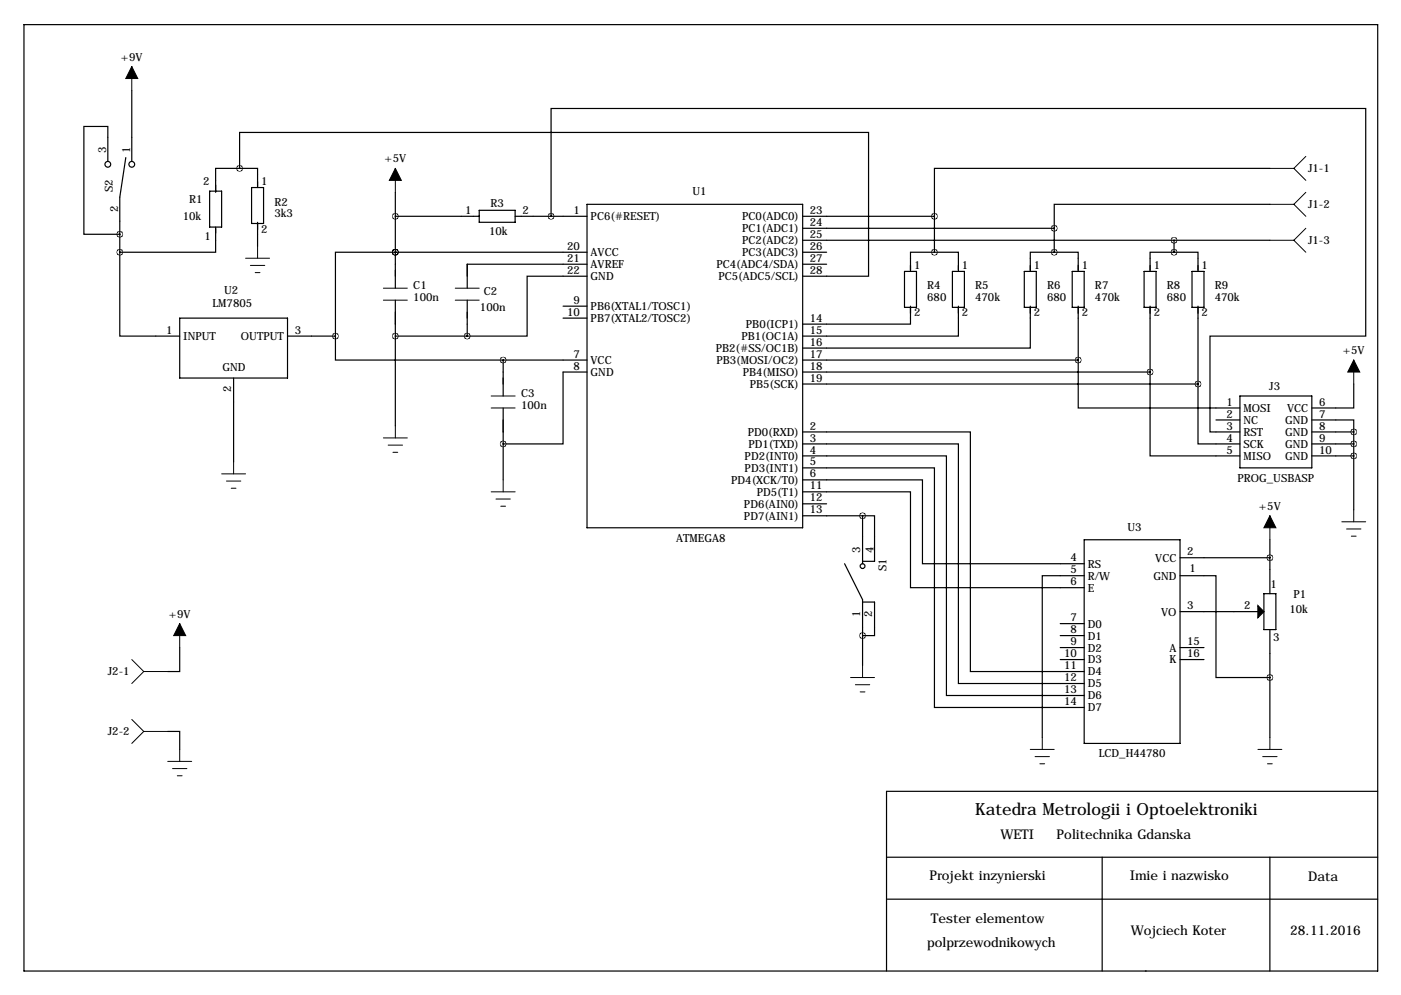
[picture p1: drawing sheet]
<svg xmlns="http://www.w3.org/2000/svg" width="297mm" height="211mm" viewBox="0 0 297 211" stroke-linecap="round" stroke-linejoin="round" font-family="sans-serif">
<g fill="none" stroke="#000" stroke-width=".25">
<path d="M5.1 5.2h287v200.7h-287zM27.9 19.2v15M22.9 34.2v-7.4h-5.1v22.9h7.6M26.7 33.4l-1.3 8.4v11.7M50.8 35.7h-5.1v5.1M50.8 35.7v-7.6h133.3v30.5h-13.9M50.8 35.7h3.8v4.1M53.3 39.8h2.6v7.6h-2.6zM269.2 35.7h-71.1v10.2M25.4 53.5v17.8h12.7M44.4 40.5h2.6v7.6h-2.6zM45.7 48.1v5.4h-20.3"/>
<path d="M54.6 47.1v5.1M83.8 53.5h-12.7v17.8M83.8 53.5h.1M83.8 45.9h17.8M83.8 53.5h40.7M83.8 40.8v20.3M101.6 44.6h7.6v2.5h-7.6zM109.2 45.9h15.3M116.8 45.9v-22.9h172.8v48.3h-33.1v20.3h6.4M124.5 58.6h-12.7v12.7h-12.7M124.5 43.3h45.7v68.6h-45.7zM124.5 56h-25.4v5.1"/>
<path d="M170.2 45.9h27.9M170.2 53.5h5.1M170.2 56h5.1M170.2 48.4h53.3M170.2 50.9h99M191.8 57.5h2.5v7.7h-2.5zM198.1 53.5h-5.1v4M198.1 53.5h5.1v4M198.1 45.9v7.6M201.9 57.5h2.6v7.7h-2.6zM217.2 57.5h2.5v7.7h-2.5zM223.5 53.5h-5.1v4"/>
<path d="M223.5 53.5h5.1v4M223.5 48.4v5.1M227.3 57.5h2.6v7.7h-2.6zM242.6 57.5h2.5v7.7h-2.5zM248.9 53.5h-5.1v4M248.9 53.5h5.1v4M248.9 50.9v2.6M252.7 57.5h2.6v7.7h-2.6zM269.2 43.3h-45.7v5.1M38.1 67.5h22.9v12.7h-22.9zM61 71.3h10.1M71.1 71.3v5h35.6"/>
<path d="M83.8 71.3h15.3M83.8 63.6v26.7M99.1 63.6v7.7M106.7 76.3h17.8M106.7 76.3v7.7M119.4 64.9h5.1M119.4 67.5h5.1M124.5 78.9h-5.1v15.2h-12.7M170.2 76.3h58.4M170.2 78.9h73.6M193 64.9v3.8h-22.8M203.2 64.9v6.4h-33"/>
<path d="M218.4 64.9v8.9h-48.2M228.6 76.3v10.2h34.3M228.6 64.9v11.4M243.8 78.9v17.8h19.1M243.8 64.9v14M254 64.9v16.5M49.5 80.2v17.7M106.7 86.5v15.2M170.2 91.6h35.5v50.8h24.2M170.2 94.1h33v50.8h26.7M170.2 96.7h30.5v50.8h29.2M170.2 99.2h27.9v50.8h31.8"/>
<path d="M170.2 81.4h83.8M254 81.4v12.7h8.9M257.8 89h5.1M262.9 84h15.2v15.2h-15.2zM278.1 89h8.9v2.6M278.1 91.6h8.9M278.1 94.1h8.9M278.1 96.7h8.9M287 81.4v5.1h-8.9M287 91.6v16.5M170.2 101.7h25.4v17.8h34.3M170.2 104.3h22.8v20.3h36.9"/>
<path d="M170.2 106.8h5.1M170.2 109.4h12.7M179.1 119.5l3.8 7.6v14M182.9 109.4h2.5v9.6h-2.5M182.9 109.4v10.1M229.9 114.4h20.3v43.2h-20.3zM250.2 118.3h19M269.2 114.4v11.5M38.1 137.3v5.1h-2.5M182.9 127.6h2.5v7.2h-2.5M224.8 132.2h5.1M224.8 134.8h5.1"/>
<path d="M224.8 137.3h5.1M224.8 139.8h5.1M229.9 122.1h-8.9v34.3M250.2 122.1h7.6v21.6h11.4M250.2 129.7h16.5M250.2 137.3h5.1M250.2 139.8h5.1M268 125.9h2.5v7.6h-2.5zM269.2 133.5v22.9M35.6 155.1h2.5v3.8M292.1 167.8h-104.1v38.1M188 181.8h104.1"/>
<path d="M188 190.6h104.1M233.7 181.8v24.1M269.2 181.8v24.1M242.8 205.9h.1"/>
<circle cx="22.9" cy="34.8" r=".61"/>
<circle cx="27.9" cy="34.8" r=".61"/>
<circle cx="182.9" cy="120" r=".51"/>
</g>
<g fill="none" stroke="#000" stroke-width=".21">
<path d="M27.9 14.1v5.1M83.8 35.7v5.1M269.2 35.7h5.1M274.3 35.7l2.6 2.5M276.9 33.2l-2.6 2.5M52.1 54.8h5M53.1 56.3h3M54.1 57.8h1M54.6 52.2v2.6M269.2 43.3h5.1M269.2 50.9h5.1M274.3 43.3l2.6 2.6"/>
<path d="M274.3 50.9l2.6 2.6M276.9 40.8l-2.6 2.5M276.9 48.4l-2.6 2.5M81.3 61.1h5.1M81.3 63.6h5.1M96.5 61.1h5.1M96.5 63.6h5.1M287 76.3v5.1M49.5 97.9v2.6M81.3 92.9h5.1M82.3 94.4h3M83.3 95.9h1"/>
<path d="M83.8 90.3v2.6M104.1 84h5.1M104.1 86.5h5.1M47 100.5h5.1M48 102h3.1M49 103.5h1M104.1 104.3h5.1M105.2 105.8h3M106.2 107.3h1M106.7 101.7v2.6M269.2 109.4v5M284.5 110.6h5.1"/>
<path d="M285.5 112.2h3M286.5 113.7h1M287 108.1v2.5M27.9 139.8l2.6 2.6M38.1 132.2v5.1M27.9 152.5l2.6 2.6M30.5 142.4h5.1M30.5 142.4l-2.6 2.5M30.5 155.1h5.1M30.5 155.1l-2.6 2.5M38.1 158.9v2.5M180.3 143.7h5.1"/>
<path d="M181.4 145.2h3M182.4 146.7h1M182.9 141.1v2.6M218.4 158.9h5.1M221 156.4v2.5M266.7 158.9h5.1M269.2 156.4v2.5M35.6 161.4h5M36.6 163h3M37.6 164.5h1M219.5 160.4h3M220.5 161.9h1"/>
<path d="M267.7 160.4h3.1M268.7 161.9h1"/>
</g>
<path d="M266.7 128.4l1.3 1.3-1.3 1.3z" fill="#000" stroke="#000" stroke-width=".25"/>
<path d="M27.9 14.1l1.3 2.6h-2.5zM83.8 35.7l1.3 2.5h-2.6zM287 76.3l1.3 2.6h-2.5zM269.2 109.4l1.3 2.5h-2.5zM38.1 132.2l1.3 2.6h-2.6z" fill="#000" stroke="#000" stroke-width=".21"/>
<path d="M99 71.3a.05 .05 0 0 0 .1 0 .05 .05 0 0 0-.1 0zM106.6 76.3a.05 .05 0 0 0 .1 0 .05 .05 0 0 0-.1 0zM71.1 71.3a.05 .05 0 0 0 .1 0 .05 .05 0 0 0-.1 0zM83.8 53.5a.05 .05 0 0 0 .1 0 .05 .05 0 0 0-.1 0zM83.8 53.5a.05 .05 0 0 0 .1 0 .05 .05 0 0 0-.1 0zM198.1 53.5a.05 .05 0 0 0 .1 0 .05 .05 0 0 0-.1 0zM223.5 53.5a.05 .05 0 0 0 .1 0 .05 .05 0 0 0-.1 0zM248.9 53.5a.05 .05 0 0 0 .1 0 .05 .05 0 0 0-.1 0zM269.2 118.3a.05 .05 0 0 0 .1 0 .05 .05 0 0 0-.1 0zM269.2 143.7a.05 .05 0 0 0 .1 0 .05 .05 0 0 0-.1 0zM106.6 94.1a.05 .05 0 0 0 .1 0 .05 .05 0 0 0-.1 0zM83.8 71.3a.05 .05 0 0 0 .1 0 .05 .05 0 0 0-.1 0zM83.8 45.9a.05 .05 0 0 0 .1 0 .05 .05 0 0 0-.1 0zM248.9 50.9a.05 .05 0 0 0 .1 0 .05 .05 0 0 0-.1 0zM223.5 48.4a.05 .05 0 0 0 .1 0 .05 .05 0 0 0-.1 0zM198.1 45.9a.05 .05 0 0 0 .1 0 .05 .05 0 0 0-.1 0zM182.8 109.4a.05 .05 0 0 0 .1 0 .05 .05 0 0 0-.1 0zM182.8 134.8a.05 .05 0 0 0 .1 0 .05 .05 0 0 0-.1 0zM287 91.6a.05 .05 0 0 0 .1 0 .05 .05 0 0 0-.1 0zM287 94.1a.05 .05 0 0 0 .1 0 .05 .05 0 0 0-.1 0zM287 96.7a.05 .05 0 0 0 .1 0 .05 .05 0 0 0-.1 0zM243.8 78.9a.05 .05 0 0 0 .1 0 .05 .05 0 0 0-.1 0zM116.8 45.9a.05 .05 0 0 0 .1 0 .05 .05 0 0 0-.1 0z" fill="#000" stroke="#000" stroke-width="1.3"/>
<text font-size="3.6" x="206.8" y="172.9">Katedra Metrologii i Optoelektroniki</text>
<g font-size="2.8">
<text x="212.1" y="177.9">WETI</text>
<text x="224" y="177.9">Politechnika Gdanska</text>
<text x="197.1" y="186.6">Projekt inzynierski</text>
<text x="239.5" y="186.6">Imie i nazwisko</text>
<text x="277.4" y="186.8">Data</text>
<text x="197.4" y="195.7">Tester elementow</text>
<text x="196.6" y="200.8">polprzewodnikowych</text>
<text x="239.8" y="198.3">Wojciech Koter</text>
<text x="273.6" y="198.3">28.11.2016</text>
</g>
<g font-size="2.4">
<text x="25.6" y="12.8">+9V</text>
<text x="22.5" y="32.4" transform="rotate(-90 22.5 32.4)">3</text>
<text x="27.6" y="32.4" transform="rotate(-90 27.6 32.4)">1</text>
<text x="81.5" y="34.4">+5V</text>
<text x="23.9" y="40.7" transform="rotate(-90 23.9 40.7)">S2</text>
<text x="43.1" y="39.1">2</text>
<text x="55.4" y="39.3">1</text>
<text x="146.8" y="41.3">U1</text>
<text x="277.3" y="36.5">J1-1</text>
<text x="25" y="44.9" transform="rotate(-90 25 44.9)">2</text>
<text x="38.7" y="46.6">10k</text>
<text x="40.1" y="43">R1</text>
<text x="58.2" y="43.6">R2</text>
<text x="58.2" y="46">3k3</text>
<text x="98.7" y="45.5">1</text>
<text x="104" y="43.8">R3</text>
<text x="110.8" y="45.5">2</text>
<text x="121.6" y="45.4">1</text>
<text x="125.2" y="46.7">PC6(#RESET)</text>
<text x="157.3" y="46.7">PC0(ADC0)</text>
<text x="171.7" y="45.4">23</text>
<text x="171.7" y="47.9">24</text>
<text x="277.3" y="44.1">J1-2</text>
<text x="43.3" y="50.9">1</text>
<text x="55.4" y="49.3">2</text>
<text x="103.7" y="49.7">10k</text>
<text x="120.2" y="53">20</text>
<text x="157.3" y="49.2">PC1(ADC1)</text>
<text x="157.3" y="51.8">PC2(ADC2)</text>
<text x="171.7" y="50.4">25</text>
<text x="171.7" y="53">26</text>
<text x="277.3" y="51.7">J1-3</text>
<text x="120.2" y="55.5">21</text>
<text x="120.2" y="58.1">22</text>
<text x="125.2" y="54.3">AVCC</text>
<text x="125.2" y="56.9">AVREF</text>
<text x="125.2" y="59.4">GND</text>
<text x="151.9" y="56.9">PC4(ADC4/SDA)</text>
<text x="152.3" y="59.4">PC5(ADC5/SCL)</text>
<text x="157.3" y="54.3">PC3(ADC3)</text>
<text x="171.7" y="55.5">27</text>
<text x="171.7" y="58.1">28</text>
<text x="193.8" y="57">1</text>
<text x="204" y="57">1</text>
<text x="219.2" y="57">1</text>
<text x="229.4" y="57">1</text>
<text x="244.6" y="57">1</text>
<text x="254.8" y="57">1</text>
<text x="45.1" y="65">LM7805</text>
<text x="47.5" y="62.4">U2</text>
<text x="87.6" y="61.4">C1</text>
<text x="87.6" y="63.8">100n</text>
<text x="101.8" y="65.9">100n</text>
<text x="102.6" y="62.5">C2</text>
<text x="121.6" y="64.4">9</text>
<text x="125.2" y="65.7">PB6(XTAL1/TOSC1)</text>
<text x="196.6" y="61.4">R4</text>
<text x="196.6" y="63.8">680</text>
<text x="206.8" y="61.4">R5</text>
<text x="206.8" y="63.8">470k</text>
<text x="222" y="61.4">R6</text>
<text x="222" y="63.8">680</text>
<text x="232.2" y="61.4">R7</text>
<text x="232.2" y="63.8">470k</text>
<text x="247.4" y="61.4">R8</text>
<text x="247.4" y="63.8">680</text>
<text x="257.6" y="61.4">R9</text>
<text x="257.6" y="63.8">470k</text>
<text x="35.2" y="70.8">1</text>
<text x="62.5" y="70.8">3</text>
<text x="120.2" y="66.9">10</text>
<text x="125.2" y="68.3">PB7(XTAL2/TOSC2)</text>
<text x="158.1" y="69.6">PB0(ICP1)</text>
<text x="171.7" y="68.2">14</text>
<text x="171.7" y="70.8">15</text>
<text x="193.8" y="67.1">2</text>
<text x="204" y="67.1">2</text>
<text x="219.2" y="67.1">2</text>
<text x="229.4" y="67.1">2</text>
<text x="244.6" y="67.1">2</text>
<text x="254.8" y="67.1">2</text>
<text x="38.9" y="72.1">INPUT</text>
<text x="51.1" y="72.1">OUTPUT</text>
<text x="121.6" y="75.8">7</text>
<text x="125.2" y="77.2">VCC</text>
<text x="151.8" y="74.6">PB2(#SS/OC1B)</text>
<text x="151.9" y="77.2">PB3(MOSI/OC2)</text>
<text x="157.2" y="72.1">PB1(OC1A)</text>
<text x="171.7" y="73.3">16</text>
<text x="171.7" y="75.8">17</text>
<text x="284.7" y="75.1">+5V</text>
<text x="47.2" y="78.7">GND</text>
<text x="49" y="83" transform="rotate(-90 49 83)">2</text>
<text x="121.6" y="78.4">8</text>
<text x="125.2" y="79.7">GND</text>
<text x="157.5" y="79.7">PB4(MISO)</text>
<text x="159" y="82.3">PB5(SCK)</text>
<text x="171.7" y="78.4">18</text>
<text x="171.7" y="80.9">19</text>
<text x="269.1" y="82.7">J3</text>
<text x="110.5" y="84.2">C3</text>
<text x="110.5" y="86.6">100n</text>
<text x="260" y="86">1</text>
<text x="260" y="88.5">2</text>
<text x="263.7" y="87.3">MOSI</text>
<text x="263.7" y="89.9">NC</text>
<text x="272.5" y="89.9">GND</text>
<text x="272.9" y="87.3">VCC</text>
<text x="279.7" y="86">6</text>
<text x="279.7" y="88.5">7</text>
<text x="158.6" y="92.4">PD0(RXD)</text>
<text x="158.7" y="95">PD1(TXD)</text>
<text x="171.7" y="91.1">2</text>
<text x="171.7" y="93.6">3</text>
<text x="260" y="91.1">3</text>
<text x="260" y="93.6">4</text>
<text x="263.7" y="92.4">RST</text>
<text x="263.7" y="95">SCK</text>
<text x="272.5" y="92.4">GND</text>
<text x="272.5" y="95">GND</text>
<text x="279.7" y="91.1">8</text>
<text x="279.7" y="93.6">9</text>
<text x="157.9" y="97.5">PD2(INT0)</text>
<text x="157.9" y="100">PD3(INT1)</text>
<text x="171.7" y="96.2">4</text>
<text x="171.7" y="98.7">5</text>
<text x="171.7" y="101.2">6</text>
<text x="260" y="96.2">5</text>
<text x="263.7" y="97.5">MISO</text>
<text x="272.5" y="97.5">GND</text>
<text x="279.7" y="96.2">10</text>
<text x="155" y="102.6">PD4(XCK/T0)</text>
<text x="157.7" y="107.7">PD6(AIN0)</text>
<text x="160.5" y="105.1">PD5(T1)</text>
<text x="171.7" y="103.8">11</text>
<text x="171.7" y="106.3">12</text>
<text x="262.4" y="102.1">PROG_USBASP</text>
<text x="157.7" y="110.2">PD7(AIN1)</text>
<text x="171.7" y="108.9">13</text>
<text x="239" y="112.7">U3</text>
<text x="266.9" y="108.1">+5V</text>
<text x="143.4" y="114.8">ATMEGA8</text>
<text x="182.4" y="117.2" transform="rotate(-90 182.4 117.2)">3</text>
<text x="185.2" y="117.2" transform="rotate(-90 185.2 117.2)">4</text>
<text x="227" y="119">4</text>
<text x="244.9" y="119.1">VCC</text>
<text x="251.7" y="117.7">2</text>
<text x="188" y="121.1" transform="rotate(-90 188 121.1)">S1</text>
<text x="227" y="121.6">5</text>
<text x="227" y="124.1">6</text>
<text x="230.6" y="120.4">RS</text>
<text x="230.6" y="122.9">R/W</text>
<text x="230.6" y="125.4">E</text>
<text x="244.5" y="122.9">GND</text>
<text x="252.2" y="121.3">1</text>
<text x="269.4" y="124.6">1</text>
<text x="35.8" y="131">+9V</text>
<text x="182.4" y="130.8" transform="rotate(-90 182.4 130.8)">1</text>
<text x="184.9" y="130.8" transform="rotate(-90 184.9 130.8)">2</text>
<text x="227" y="131.7">7</text>
<text x="246.2" y="130.5">VO</text>
<text x="251.7" y="129.2">3</text>
<text x="263.8" y="129.2">2</text>
<text x="273.4" y="130.1">10k</text>
<text x="274.2" y="126.9">P1</text>
<text x="227" y="134.3">8</text>
<text x="227" y="136.8">9</text>
<text x="230.6" y="133.1">D0</text>
<text x="230.6" y="135.6">D1</text>
<text x="251.7" y="136.8">15</text>
<text x="269.9" y="135.9">3</text>
<text x="22.9" y="143.1">J2-1</text>
<text x="225.6" y="139.3">10</text>
<text x="225.6" y="141.9">11</text>
<text x="230.6" y="138.1">D2</text>
<text x="230.6" y="140.7">D3</text>
<text x="230.6" y="143.2">D4</text>
<text x="247.9" y="138.1">A</text>
<text x="247.9" y="140.7">K</text>
<text x="251.7" y="139.3">16</text>
<text x="225.6" y="144.4">12</text>
<text x="225.6" y="147">13</text>
<text x="225.6" y="149.5">14</text>
<text x="230.6" y="145.8">D5</text>
<text x="230.6" y="148.3">D6</text>
<text x="22.9" y="155.8">J2-2</text>
<text x="230.6" y="150.8">D7</text>
<text x="233" y="160.6">LCD_H44780</text>
</g>
</svg>
